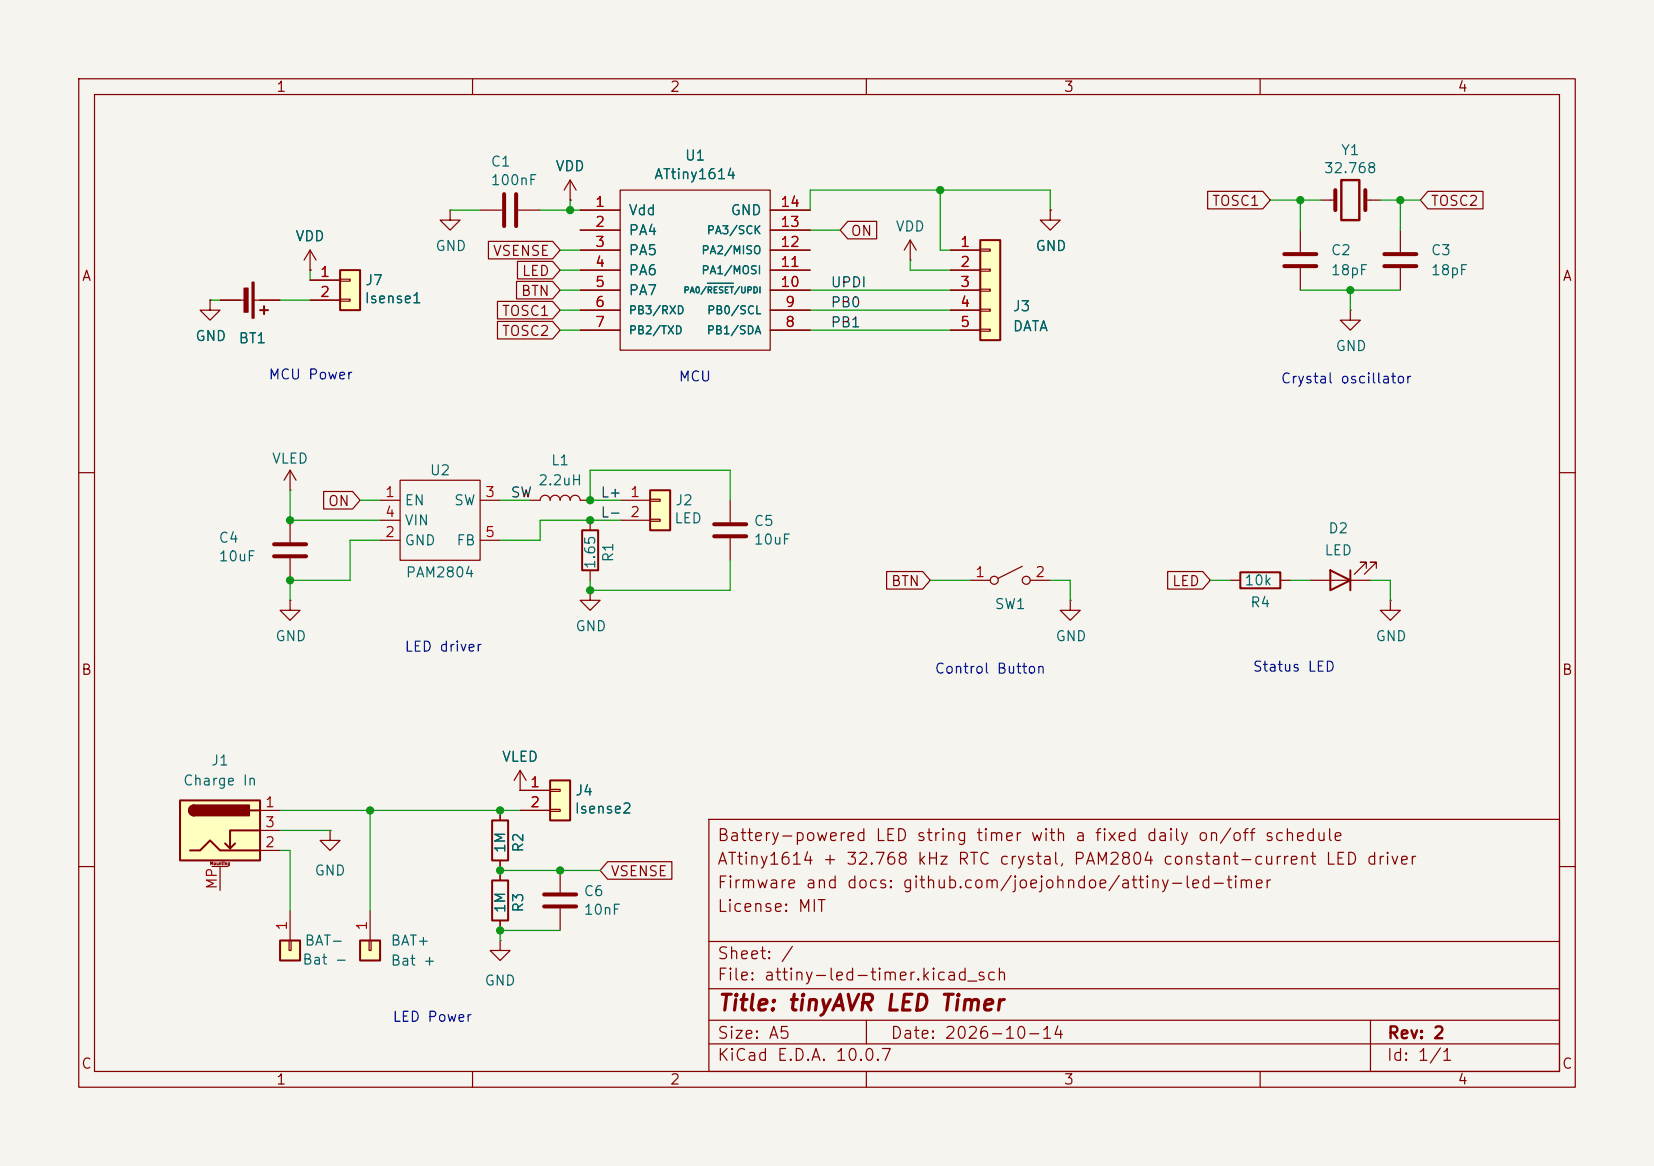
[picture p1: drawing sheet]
<svg xmlns="http://www.w3.org/2000/svg" width="210mm" height="148mm" viewBox="0 0 210 148" stroke-linecap="round" stroke-linejoin="round" font-family="sans-serif">
<path d="M0 0h210v148h-210z" fill="#f5f4ef" stroke="#f5f4ef" stroke-width=".13"/>
<g fill="none" stroke="#840000" stroke-width=".15">
<path d="M10 10h190v128h-190zM12 12h186v124h-186zM60 10v2M110 10v2M160 10v2M61 26.7h2.8M65.8 26.7h2.8M115.6 33h.1M115.6 30.5l-.8 1.3M115.6 30.5l.7 1.3M115.6 30.5v2.5M167.6 25.4h1.9"/>
<path d="M173.4 25.4h1.9M177.8 29.2v2.8M177.8 34v2.8M10 60h2M36.8 76.2v1.3h1.3l-1.3 1.2-1.2-1.2h1.2M36.8 76.2h.1M36.8 66v2.8M36.8 70.9v2.8M74.9 66v1.3M74.9 72.4v1.3M156.2 73.7h1.3M162.6 73.7h1.2"/>
<path d="M166.4 73.7h7.6M173.5 72.1v-.7h-.8h.8l-1.5 1.5M174.8 72.1v-.7h-.8h.8l-1.6 1.5M176.5 76.2v1.3h1.3l-1.3 1.2-1.2-1.2h1.2M176.5 76.2h.1M198 60h2M66 97.8l-.7 1.3M66 97.8l.8 1.3M66 97.8v2.5M10 110h2M63.5 102.9v1.2M63.5 109.2v1.3"/>
<path d="M66 100.3h.1M71.1 110.5v2.8M71.1 115.3v2.8M90 104h108v32h-108zM90 119.5h108M198 110h2M60 136v2M90 132.5h108M90 129.5h108M90 125.5h108M110 136v2M110 129.5v3"/>
<path d="M160 136v2M174 129.5v6.5"/>
</g>
<path d="M73.9 67.3h2v5.1h-2zM157.5 72.6h5.1v2.1h-5.1zM168.9 72.4l2.5 1.3-2.5 1.2zM171.4 72.4v2.5M62.5 104.1h2v5.1h-2z" fill="none" stroke="#840000" stroke-width=".25"/>
<path d="M64 24.6v4.1M65.5 24.6v4.1M169.5 24.1v2.6M173.4 24.1v2.6M175.8 32.3h4M175.8 33.8h4M34.8 69.1h4.1M34.8 70.6h4.1M69.1 113.5h4.1M69.1 115.1h4.1" fill="none" stroke="#840000" stroke-width=".51"/>
<path d="M170.3 22.9h2.3v5h-2.3z" fill="none" stroke="#840000" stroke-width=".3"/>
<path d="M45.7 119.4h2.6v2.5h-2.6z" fill="#ffffc2"/>
<path d="M45.7 119.4h2.6v2.5h-2.6zM62.5 111.8h2v5h-2z" fill="none" stroke="#840000" stroke-width=".25"/>
<g fill="none" stroke="#840000" stroke-width=".15">
<path d="M73.7 26.7h5M73.7 29.2h5M73.7 31.8h5M73.7 34.3h5M73.7 36.8h5M73.7 39.4h5M78.7 24.1h19.1v20.4h-19.1zM97.8 26.7h5.1M97.8 29.2h5.1M97.8 31.8h5.1M97.8 34.3h5.1M97.8 36.8h5.1"/>
<path d="M97.8 39.4h5.1M73.7 41.9h5M97.8 41.9h5.1M46.9 119.4h.2v1.3h-.2zM47 115.6v3.8M63.5 119.4v1.3h1.3l-1.3 1.2-1.3-1.2h1.3M63.5 119.4h.1M63.5 110.5v1.3M63.5 116.8v1.3"/>
</g>
<path d="M89.8 36h3.3" fill="none" stroke="#006464" stroke-width=".15"/>
<path d="M82.5 62.2h2.6v5.1h-2.6z" fill="#ffffc2"/>
<path d="M82.5 62.2h2.6v5.1h-2.6z" fill="none" stroke="#840000" stroke-width=".25"/>
<g fill="none" stroke="#840000" stroke-width=".15">
<path d="M133.3 26.7v1.2h1.3l-1.3 1.3-1.2-1.3h1.2M133.3 26.7h.1M74.9 74.9v1.3h1.3l-1.3 1.3-1.2-1.3h1.2M74.9 74.9h.1M78.7 63.5h3.8M78.7 66h3.8M82.5 63.4h1.3v.2h-1.3zM82.5 65.9h1.3v.3h-1.3zM123.2 73.7h2.5M129.8 71.9l-3.1 1.5M130.8 73.7h2.5M135.9 76.2v1.3h1.3l-1.3 1.2-1.3-1.2h1.3"/>
<path d="M135.9 76.2h.1"/>
<circle cx="126.2" cy="73.7" r=".51"/>
<circle cx="130.3" cy="73.7" r=".51"/>
</g>
<path d="M124.5 30.5h2.5v12.7h-2.5z" fill="#ffffc2"/>
<path d="M124.5 30.5h2.5v12.7h-2.5z" fill="none" stroke="#840000" stroke-width=".25"/>
<g fill="none" stroke="#840000" stroke-width=".15">
<path d="M72.4 25.4h.1M72.4 22.9l-.8 1.2M72.4 22.9l.8 1.2M72.4 22.9v2.5M120.6 31.8h3.9M120.6 34.3h3.9M120.6 36.8h3.9M120.6 39.4h3.9M124.5 31.6h1.2v.3h-1.2zM124.5 34.2h1.2v.2h-1.2zM124.5 36.7h1.2v.3h-1.2zM124.5 39.2h1.2v.3h-1.2z"/>
<path d="M36.8 59.7l-.7 1.3M36.8 59.7l.8 1.3M36.8 59.7v2.5M120.6 41.9h3.9M124.5 41.8h1.2v.2h-1.2zM36.8 62.2h.1M92.7 63.5v2.8M92.7 68.3v2.8"/>
</g>
<path d="M90.7 66.5h4M90.7 68.1h4" fill="none" stroke="#840000" stroke-width=".51"/>
<path d="M22.9 101.6h10.1v7.6h-10.1z" fill="#ffffc2"/>
<path d="M22.9 101.6h10.1v7.6h-10.1zM24.1 108h1.3l1.3-1.3 1.2 1.3h5.1M24.6 102.2a.64 .64 0 0 0-.6 .7 .64 .64 0 0 0 .6 .6M29.8 107.1l-.6 .6M31.7 102.9h1.3M33 105.4h-3.8v2.3l-.6-.6" fill="none" stroke="#840000" stroke-width=".25"/>
<g fill="#840000" stroke="#840000" stroke-width=".25">
<path d="M24.2 102.4l.4-.2v1.3a.63 .63 0 0 1-.5-.4 .63 .63 0 0 1 .1-.7z"/>
<path d="M24.6 102.2h7v1.3h-7z"/>
</g>
<path d="M26.9 110h2.1M27.9 110v3M33 102.9h2.6M33 108h2.6M33 105.4h2.6" fill="none" stroke="#840000" stroke-width=".15"/>
<path d="M35.6 119.4h2.5v2.5h-2.5z" fill="#ffffc2"/>
<path d="M35.6 119.4h2.5v2.5h-2.5z" fill="none" stroke="#840000" stroke-width=".25"/>
<path d="M36.7 119.4h.3v1.3h-.3zM36.8 115.6v3.8M41.9 105.4v1.3h1.3l-1.3 1.3-1.3-1.3h1.3M41.9 105.4h.1" fill="none" stroke="#840000" stroke-width=".15"/>
<path d="M69.8 99.1h2.6v5h-2.6z" fill="#ffffc2"/>
<path d="M69.8 99.1h2.6v5h-2.6z" fill="none" stroke="#840000" stroke-width=".25"/>
<path d="M57.1 26.7v1.2h1.3l-1.3 1.3-1.2-1.3h1.2M57.1 26.7h.1M66 100.3h3.8M66 102.9h3.8M69.8 100.2h1.3v.3h-1.3zM69.8 102.7h1.3v.3h-1.3z" fill="none" stroke="#840000" stroke-width=".15"/>
<path d="M43.2 34.3h2.5v5.1h-2.5z" fill="#ffffc2"/>
<path d="M33 39.4h1M33.5 38.9v1M43.2 34.3h2.5v5.1h-2.5z" fill="none" stroke="#840000" stroke-width=".25"/>
<g fill="none" stroke="#840000" stroke-width=".15">
<path d="M26.7 38.1v1.3h1.2l-1.2 1.2-1.3-1.2h1.3M26.7 38.1h.1M27.9 38.1h3.3M32.3 38.1h3.3M39.4 34.3h.1M39.4 35.6h3.8M39.4 38.1h3.8M39.4 31.8l-.8 1.2M39.4 31.8l.7 1.2M39.4 31.8v2.5M43.2 35.4h1.2v.3h-1.2zM43.2 38h1.2v.2h-1.2z"/>
<path d="M62 30.6h8.2l.9 1.2-.9 1.1h-8.2zM63.2 38.3h7l.9 1.1-.9 1.1h-7zM65.6 35.7h4.6l.9 1.1-.9 1.1h-4.6zM65.7 33.2h4.5l.9 1.1-.9 1.1h-4.5zM72.4 25.4h.1M73.7 31.8h5M73.7 34.3h5M73.7 36.8h5M73.7 39.4h5M73.7 26.7h5M73.7 29.2h5M97.8 31.8h5.1"/>
<path d="M97.8 34.3h5.1M97.8 36.8h5.1M97.8 39.4h5.1M97.8 26.7h5.1M97.8 29.2h5.1M107.6 28.1h3.7v2.2h-3.7l-.9-1.1zM120.6 31.8h3.9M120.6 34.3h3.9M120.6 36.8h3.9M120.6 39.4h3.9M133.3 26.7h.1M153.3 24.3h7l1 1.1-1 1.1h-7z"/>
<path d="M165.1 29.2v2.8M165.1 34v2.8M171.4 39.4v1.2h1.3l-1.3 1.3-1.2-1.3h1.2M171.4 39.4h.1M181.3 24.3h7v2.2h-7l-1-1.1zM63.2 40.8h7l.9 1.1-.9 1.1h-7zM73.7 41.9h5M97.8 41.9h5.1M120.6 41.9h3.9M41.1 62.4h3.7l.9 1.1-.9 1.1h-3.7zM48.3 63.5h2.5M48.3 68.6h2.5"/>
<path d="M48.3 66h2.5M50.8 61h10.2v10.1h-10.2zM61 63.5h2.5M61 68.6h2.5M67.3 63.5h1.3a.64 .64 0 0 1 .6-.6 .64 .64 0 0 1 .6 .6 .64 .64 0 0 1 .7-.6 .64 .64 0 0 1 .6 .6 .64 .64 0 0 1 .7-.6 .64 .64 0 0 1 .6 .6 .64 .64 0 0 1 .6-.6 .64 .64 0 0 1 .7 .6h1.2M112.6 72.5h4.6l.9 1.2-.9 1.1h-4.6zM148.3 72.5h4.4l1 1.2-1 1.1h-4.4zM63.5 102.9v1.2M63.5 109.2v2.6M63.5 116.8v1.3M66 100.3h.1M66 100.3h3.8"/>
<path d="M66 102.9h3.8M77.2 109.4h8.1v2.2h-8.1l-1-1.1z"/>
</g>
<g fill="#840000" stroke="#840000" stroke-width=".15">
<path d="M32 35.8h.3v4.6h-.3z"/>
<path d="M31 36.6h.5v3h-.5z"/>
</g>
<path d="M163.1 32.3h4M163.1 33.8h4" fill="none" stroke="#840000" stroke-width=".51"/>
<g fill="none" stroke="#009600" stroke-width=".15">
<path d="M26.7 38.1h1.2M35.6 38.1h3.8M39.4 34.3v1.3M57.1 26.7h3.9M68.6 26.7h5.1M71.1 39.4h2.6M71.1 31.8h2.6M71.1 36.8h2.6M71.1 34.3h2.6M72.4 25.4v1.3M102.9 26.7v-2.6h30.4v2.6M102.9 29.2h3.8"/>
<path d="M102.9 39.4h17.7M102.9 36.8h17.7M115.6 33v1.3h5M119.4 24.1v7.7h1.2M161.3 25.4h6.3M165.1 36.8h12.7M165.1 25.4v3.8M171.4 36.8v2.6M175.3 25.4h5M177.8 25.4v3.8M71.1 41.9h2.6M102.9 41.9h17.7"/>
<path d="M36.8 62.2v3.8h11.5M45.7 63.5h2.6M48.3 68.6h-3.9v5.1h-7.6v2.5M63.5 63.5h3.8M78.7 66h-10.1v2.6h-5.1M78.7 63.5h-3.8v-3.8h17.8v3.8M92.7 71.1v3.8h-17.8v-1.2M118.1 73.7h5.1M133.3 73.7h2.6v2.5M153.7 73.7h2.5M163.8 73.7h2.6M174 73.7h2.5v2.5"/>
<path d="M35.6 108h1.2v7.6M35.6 102.9h30.4M35.6 105.4h6.3M47 102.9v12.7M63.5 110.5h12.7M71.1 118.1h-7.6v1.3"/>
</g>
<path d="M89.8 36h3.3" fill="none" stroke="#006464" stroke-width=".15"/>
<g fill="#009600" stroke="#009600" stroke-width=".13">
<circle cx="63.5" cy="102.9" r=".46"/>
<circle cx="47" cy="102.9" r=".46"/>
<circle cx="36.8" cy="73.7" r=".46"/>
<circle cx="63.5" cy="118.1" r=".46"/>
<circle cx="63.5" cy="110.5" r=".46"/>
<circle cx="71.1" cy="110.5" r=".46"/>
<circle cx="119.4" cy="24.1" r=".46"/>
<circle cx="36.8" cy="66" r=".46"/>
<circle cx="72.4" cy="26.7" r=".46"/>
<circle cx="74.9" cy="66" r=".46"/>
<circle cx="74.9" cy="63.5" r=".46"/>
<circle cx="171.4" cy="36.8" r=".46"/>
<circle cx="165.1" cy="25.4" r=".46"/>
<circle cx="177.8" cy="25.4" r=".46"/>
<circle cx="74.9" cy="74.9" r=".46"/>
</g>
<text font-size="2" fill="#840000" x="91" y="128.8">Title: tinyAVR LED Timer</text>
<g font-size="1.5" fill="#840000">
<text x="91" y="107.1">Battery-powered LED string timer with a fixed daily on/off schedule</text>
<text x="91" y="113.1">Firmware and docs: github.com/joejohndoe/attiny-led-timer</text>
<text x="91" y="110.1">ATtiny1614 + 32.768 kHz RTC crystal, PAM2804 constant-current LED driver</text>
<text x="91" y="116.1">License: MIT</text>
<text x="91" y="124.8">File: attiny-led-timer.kicad_sch</text>
<text x="91" y="122.1">Sheet: /</text>
<text x="91" y="135">KiCad E.D.A. 10.0.7</text>
<text x="91" y="132.2">Size: A5</text>
<text x="113" y="132.2">Date: 2026-10-14</text>
<text x="176" y="135">Id: 1/1</text>
<text x="176.1" y="132.2">Rev: 2</text>
</g>
<g font-size="1.3" fill="#840000">
<text x="35" y="12">1</text>
<text x="85" y="12">2</text>
<text x="135" y="12">3</text>
<text x="185" y="12">4</text>
<text x="153.8" y="26.5">TOSC1</text>
<text x="181.6" y="26.5">TOSC2</text>
<text x="10.3" y="36">A</text>
<text x="62.5" y="32.8">VSENSE</text>
<text x="66.2" y="35.3">LED</text>
<text x="107.9" y="30.3">ON</text>
<text x="198.3" y="36">A</text>
<text x="63.6" y="40.4">TOSC1</text>
<text x="66.1" y="37.9">BTN</text>
<text x="63.6" y="43">TOSC2</text>
<text x="41.6" y="64.6">ON</text>
<text x="113" y="74.7">BTN</text>
<text x="148.7" y="74.7">LED</text>
<text x="10.2" y="86">B</text>
<text x="198.2" y="86">B</text>
<text x="77.4" y="111.5">VSENSE</text>
<text x="10.2" y="136">C</text>
<text x="35" y="138">1</text>
<text x="85" y="138">2</text>
<text x="135" y="138">3</text>
<text x="185" y="138">4</text>
<text x="198.2" y="136">C</text>
</g>
<g font-size="1.3" fill="#006464">
<text x="62.2" y="21.5">C1</text>
<text x="62.2" y="23.8">100nF</text>
<text x="70.4" y="22">VDD</text>
<text x="83" y="23.1">ATtiny1614</text>
<text x="86.9" y="20.7">U1</text>
<text x="168" y="22.3">32.768</text>
<text x="170.2" y="20">Y1</text>
<text x="79.7" y="27.6">Vdd</text>
<text x="92.7" y="27.6">GND</text>
<text x="113.6" y="29.7">VDD</text>
<text x="37.4" y="30.9">VDD</text>
<text x="55.2" y="32.2">GND</text>
<text x="79.7" y="30.2">PA4</text>
<text x="79.7" y="32.7">PA5</text>
<text x="79.7" y="35.3">PA6</text>
<text x="131.4" y="32.2">GND</text>
<text x="168.9" y="32.7">C2</text>
<text x="168.9" y="35.3">18pF</text>
<text x="181.6" y="32.7">C3</text>
<text x="181.6" y="35.3">18pF</text>
<text x="46.2" y="38.8">Isense1</text>
<text x="46.3" y="36.5">J7</text>
<text x="79.7" y="37.8">PA7</text>
<text x="128.5" y="39.8">J3</text>
<text x="24.7" y="43.6">GND</text>
<text x="30.2" y="43.9">BT1</text>
<text x="128.5" y="42.4">DATA</text>
<text x="169.5" y="44.9">GND</text>
<text x="34.4" y="59.2">VLED</text>
<text x="69.9" y="59.4">L1</text>
<text x="51.3" y="64.5">EN</text>
<text x="54.5" y="60.7">U2</text>
<text x="57.6" y="64.5">SW</text>
<text x="68.2" y="61.9">2.2uH</text>
<text x="85.7" y="64.5">J2</text>
<text x="27.7" y="69.2">C4</text>
<text x="27.7" y="71.6">10uF</text>
<text x="51.3" y="69.5">GND</text>
<text x="51.3" y="67">VIN</text>
<text x="57.9" y="69.5">FB</text>
<text x="78.2" y="71.5" transform="rotate(-90 78.2 71.5)">R1</text>
<text x="85.5" y="66.7">LED</text>
<text x="95.6" y="67.1">C5</text>
<text x="95.6" y="69.4">10uF</text>
<text x="168.1" y="70.8">LED</text>
<text x="168.6" y="68">D2</text>
<text x="51.4" y="73.6">PAM2804</text>
<text x="75.9" y="72.3" transform="rotate(-90 75.9 72.3)">1.65</text>
<text x="126.2" y="77.6">SW1</text>
<text x="157.9" y="74.6">10k</text>
<text x="158.7" y="77.4">R4</text>
<text x="34.9" y="81.7">GND</text>
<text x="73" y="80.4">GND</text>
<text x="133.9" y="81.7">GND</text>
<text x="174.6" y="81.7">GND</text>
<text x="23.2" y="100">Charge In</text>
<text x="26.7" y="97.5">J1</text>
<text x="63.6" y="97">VLED</text>
<text x="73" y="101.3">J4</text>
<text x="72.9" y="103.6">Isense2</text>
<text x="39.8" y="111.5">GND</text>
<text x="64.5" y="108.4" transform="rotate(-90 64.5 108.4)">1M</text>
<text x="66.7" y="108.3" transform="rotate(-90 66.7 108.3)">R2</text>
<text x="64.5" y="116" transform="rotate(-90 64.5 116)">1M</text>
<text x="66.7" y="115.9" transform="rotate(-90 66.7 115.9)">R3</text>
<text x="74" y="114.1">C6</text>
<text x="74" y="116.4">10nF</text>
<text x="38.3" y="122.8">Bat -</text>
<text x="38.6" y="120.3">BAT-</text>
<text x="49.5" y="120.3">BAT+</text>
<text x="49.5" y="122.9">Bat +</text>
<text x="61.4" y="125.4">GND</text>
</g>
<g font-size="1.3" fill="#a90000">
<text x="75.5" y="26.6">1</text>
<text x="75.5" y="29.1">2</text>
<text x="99" y="29.1">13</text>
<text x="99" y="26.6">14</text>
<text x="40.5" y="35.5">1</text>
<text x="75.5" y="31.7">3</text>
<text x="75.5" y="34.2">4</text>
<text x="99" y="34.2">11</text>
<text x="99" y="31.7">12</text>
<text x="121.8" y="31.7">1</text>
<text x="121.8" y="34.2">2</text>
<text x="40.5" y="38">2</text>
<text x="75.5" y="36.7">5</text>
<text x="75.5" y="39.3">6</text>
<text x="75.5" y="41.8">7</text>
<text x="99" y="36.7">10</text>
<text x="99.6" y="41.8">8</text>
<text x="99.6" y="39.3">9</text>
<text x="121.8" y="36.7">3</text>
<text x="121.8" y="39.3">4</text>
<text x="121.8" y="41.8">5</text>
<text x="48.8" y="63.4">1</text>
<text x="48.8" y="66">4</text>
<text x="61.5" y="63.4">3</text>
<text x="79.9" y="63.4">1</text>
<text x="79.9" y="66">2</text>
<text x="48.8" y="68.5">2</text>
<text x="61.5" y="68.5">5</text>
<text x="123.7" y="73.6">1</text>
<text x="131.3" y="73.6">2</text>
<text x="67.2" y="100.2">1</text>
<text x="33.6" y="102.8">1</text>
<text x="33.6" y="107.9">2</text>
<text x="33.6" y="105.3">3</text>
<text x="67.2" y="102.8">2</text>
<text x="27.9" y="113" transform="rotate(-90 27.9 113)">MP</text>
<text x="36.7" y="118.2" transform="rotate(-90 36.7 118.2)">1</text>
<text x="46.9" y="118.2" transform="rotate(-90 46.9 118.2)">1</text>
</g>
<g font-size="1.3" fill="#0f0f0f">
<text x="105.4" y="36.8">UPDI</text>
<text x="105.4" y="39.3">PB0</text>
<text x="105.4" y="41.9">PB1</text>
<text x="64.7" y="63.5">SW</text>
<text x="76.2" y="63.5">L+</text>
<text x="76.2" y="66">L-</text>
</g>
<g font-size="1.3" fill="#0000c2">
<text x="34" y="48.5">MCU Power</text>
<text x="86.1" y="48.7">MCU</text>
<text x="162.5" y="49">Crystal oscillator</text>
<text x="51.3" y="83">LED driver</text>
<text x="118.6" y="85.8">Control Button</text>
<text x="159" y="85.6">Status LED</text>
<text x="49.8" y="130">LED Power</text>
</g>
<g font-size="1" fill="#006464">
<text x="89.7" y="30">PA3/SCK</text>
<text x="89" y="35.1">PA1/MOSI</text>
<text x="89" y="32.5">PA2/MISO</text>
<text x="79.8" y="40.1">PB3/RXD</text>
<text x="89.7" y="40.1">PB0/SCL</text>
<text x="79.8" y="42.7">PB2/TXD</text>
<text x="89.7" y="42.7">PB1/SDA</text>
</g>
<text font-size=".8" fill="#006464" x="86.7" y="37.4">PA0/RESET/UPDI</text>
<text font-size=".4" fill="#840000" x="26.6" y="109.9">Mounting</text>
</svg>
